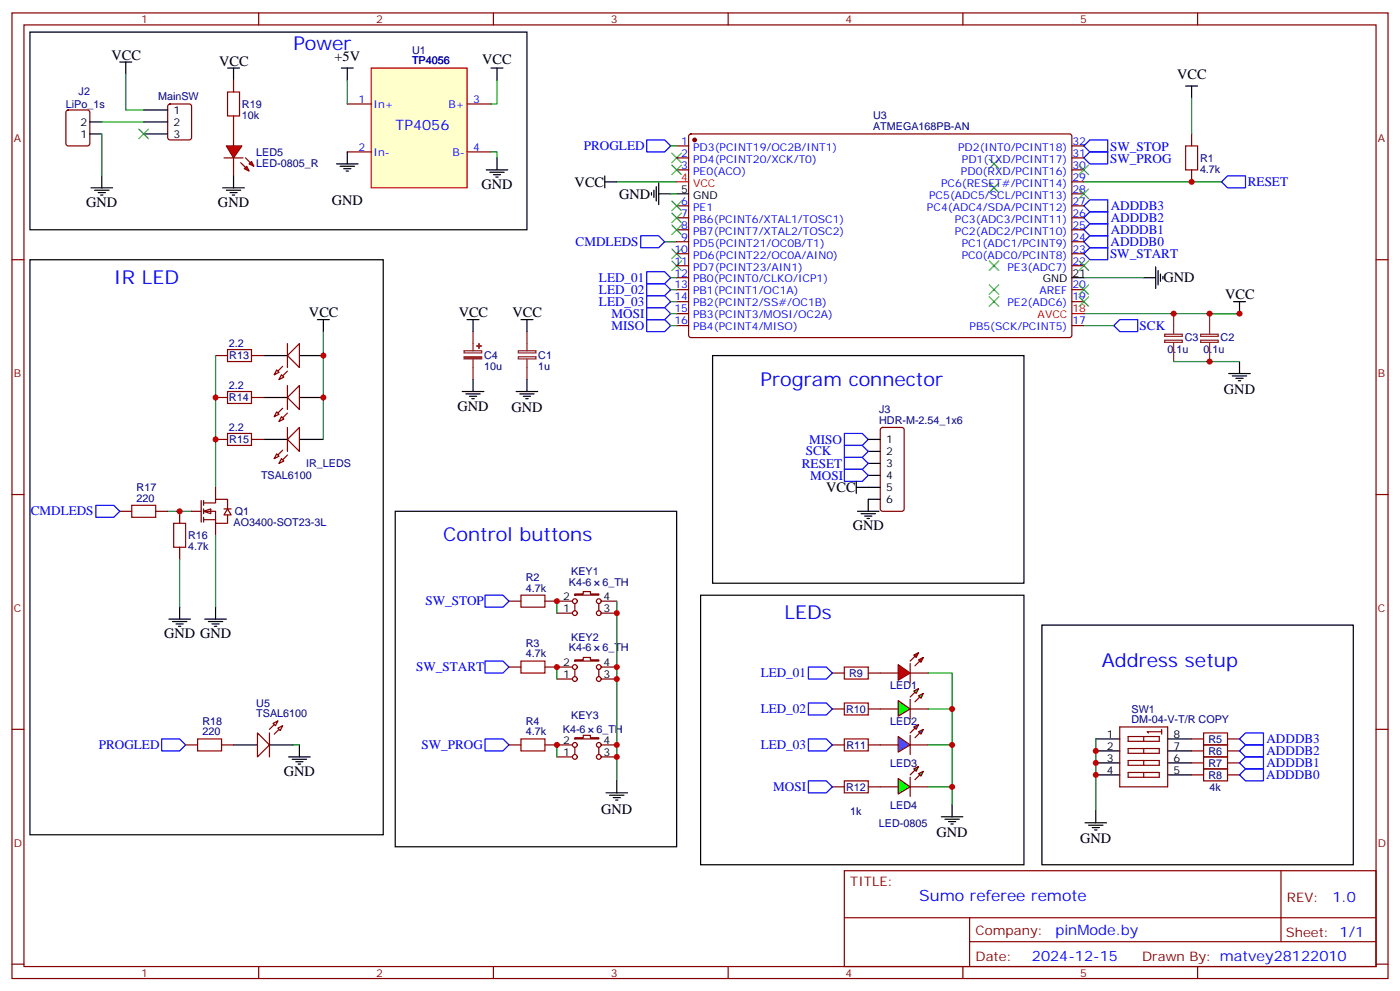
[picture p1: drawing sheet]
<svg xmlns="http://www.w3.org/2000/svg" width="412mm" height="292mm" viewBox="0 0 412 292" stroke-linecap="round" stroke-linejoin="round" font-family="sans-serif">
<g fill="none" stroke="#870000" stroke-width=".35">
<path d="M3.5 3.8h405.4v284.3h-405.4zM7.1 7.3h398.2v277.3h-398.2zM76.2 3.8v3.5M145.3 3.8v3.5M214.5 3.8v3.5M283.6 3.8v3.5M352.8 3.8v3.5M3.5 76.5h3.6M405.3 76.5h3.6M3.5 145.6h3.6M405.3 145.6h3.6M164 177h4.6"/>
<path d="M169.3 174.9h2.5v-.7h2.1v.7h2.5v.4h-7.1zM169.3 177.7v2.1M176.4 177.7v2.1M177.1 177h4.6M164 180.6h4.6M164 200h4.6M164 196.4h4.6M169.3 194.3h2.5v-.7h2.1v.7h2.5v.4h-7.1zM169.3 197.1v2.1M176.4 197.1v2.1M177.1 180.6h4.6M177.1 200h4.6"/>
<path d="M177.1 196.4h4.6M3.5 214.8h3.6M164 219.4h4.6M169.3 217.2h2.5v-.7h2.1v.7h2.5v.4h-7.1zM177.1 219.4h4.6M405.3 214.8h3.6M164 222.9h4.6M169.3 220.1v2.1M176.4 220.1v2.1M177.1 222.9h4.6M248.7 256.4h156.6v28.2h-156.6zM377.3 256.4v20.9"/>
<path d="M248.7 270.2h156.5M285.6 277.3h119.6M285.6 270.2v14.2M3.5 283.9h3.6M76.2 284.6v3.5M145.3 284.6v3.5M214.5 284.6v3.5M283.6 284.6v3.5M352.8 284.6v3.5M405.3 283.9h3.6"/>
<circle cx="169.3" cy="177" r=".71"/>
<circle cx="176.4" cy="177" r=".71"/>
<circle cx="169.3" cy="196.4" r=".71"/>
<circle cx="169.3" cy="180.6" r=".71"/>
<circle cx="169.3" cy="200" r=".71"/>
<circle cx="176.4" cy="200" r=".71"/>
<circle cx="176.4" cy="196.4" r=".71"/>
<circle cx="176.4" cy="180.6" r=".71"/>
<circle cx="169.3" cy="219.4" r=".71"/>
<circle cx="176.4" cy="219.4" r=".71"/>
<circle cx="169.3" cy="222.9" r=".71"/>
<circle cx="176.4" cy="222.9" r=".71"/>
</g>
<g fill="#f00" stroke="#870000" stroke-width=".35">
<path d="M264.6 195.7l3.5 2.5-3.5 2.1z"/>
<path d="M268.1 195.4v5.6z"/>
</g>
<g fill="#870000" stroke="#870000" stroke-width=".35">
<path d="M268.1 194.7l1.4-1.4z"/>
<path d="M270.9 194.7l-1.4 1.4z"/>
</g>
<g fill="#f00" stroke="#870000" stroke-width=".35">
<path d="M269.2 192.9l1.4-.7-.7 1.4z"/>
<path d="M270.6 194.3l1.4-.7-.7 1.4z"/>
</g>
<path d="M259.3 198.2h5.3M268.1 198.2h5.3M259.3 208.8h5.3M268.1 208.8h5.3" fill="none" stroke="#870000" stroke-width=".35"/>
<g fill="#0f0" stroke="#870000" stroke-width=".35">
<path d="M270.6 204.9l1.4-.7-.7 1.4z"/>
<path d="M269.2 203.5l1.4-.7-.7 1.4z"/>
</g>
<g fill="#870000" stroke="#870000" stroke-width=".35">
<path d="M270.9 205.2l-1.4 1.5z"/>
<path d="M268.1 205.2l1.4-1.4z"/>
</g>
<path d="M268.1 206v5.6z" fill="#f00" stroke="#870000" stroke-width=".35"/>
<path d="M264.6 206.3l3.5 2.5-3.5 2.1z" fill="#0f0" stroke="#870000" stroke-width=".35"/>
<path d="M264.6 216.9l3.5 2.5-3.5 2.1z" fill="#09f" stroke="#870000" stroke-width=".35"/>
<path d="M268.1 216.5v5.7z" fill="#f00" stroke="#870000" stroke-width=".35"/>
<g fill="#870000" stroke="#870000" stroke-width=".35">
<path d="M268.1 215.8l1.4-1.4z"/>
<path d="M269.5 217.2l1.4-1.4z"/>
</g>
<g fill="#09f" stroke="#870000" stroke-width=".35">
<path d="M269.2 214.1l1.4-.7-.7 1.4z"/>
<path d="M270.6 215.5l1.4-.7-.7 1.4z"/>
</g>
<path d="M84.7 113.5v7.1M88.2 113.5v7.1l-3.5-3.5zM83.3 120.2l-2.5 2.5M84.7 121.6l-2.5 2.5M259.3 219.4h5.3M268.1 219.4h5.3" fill="none" stroke="#870000" stroke-width=".35"/>
<path d="M77.6 117.1h7.1M88.2 117.1h7" fill="none" stroke="#000" stroke-width=".35"/>
<g fill="#f0f0f0" stroke="#870000" stroke-width=".35">
<path d="M82.9 122.7l.7 .7-1.4 .7z"/>
<path d="M81.5 121.3l.7 .7-1.4 .7z"/>
</g>
<path d="M155.2 97.6v5.7M343.1 98.4h5.2v.7h-5.2zM345.7 92.4v6M152.7 105.1h5.2v.6h-5.2zM152.7 103.3h5.2v.6h-5.2zM155.2 105.8v6M343.1 100.2h5.2v.6h-5.2zM345.7 100.8v5.7" fill="none" stroke="#8c2424" stroke-width=".35"/>
<g fill="none" stroke="#000" stroke-width=".35">
<path d="M349.2 25.3h3.6M351 25.3v3.6M178.2 53.6h3.5M178.2 51.8v3.5M191.9 56.7v.7M192.6 56v2.1M193.3 55v4.2M194 57.1h3.6M194 53.9v6.4M340.4 78.6v6.3M341.1 79.7v4.2M153.5 94.1h3.5"/>
<path d="M155.2 94.1v3.5M336.9 81.8h3.5M341.8 80.7v2.1M342.5 81.4v.7M363.4 88.8h3.5M365.1 88.8v3.6M152 115.3h6.4M153.1 116h4.2M154.2 116.7h2.1M154.9 117.4h.7M155.2 111.8v3.5M361.9 110h6.4"/>
<path d="M363 110.7h4.2M364.1 111.4h2.1M364.8 112.1h.7M365.1 106.5v3.5M322.8 217.6h7M344 217.6h7M178.5 233.5h6.4M179.6 234.2h4.2M180.6 234.9h2.1M181.3 235.6h.7M181.7 229.9v3.6M322.8 221.1h7"/>
<path d="M322.8 224.6h7M322.8 228.2h7M322.8 238.8v3.5M344 221.1h7M344 224.6h7M344 228.2h7M319.6 242.3h6.4M320.7 243h4.2M321.7 243.7h2.1M322.4 244.4h.7"/>
</g>
<g fill="none" stroke="#00f" stroke-width=".35">
<path d="M319.3 46.5l1.7-1.8h5.3v3.6h-5.3zM319.3 43l1.7-1.8h5.3v3.5h-5.3zM359.8 53.6l1.8-1.8h5.3v3.5h-5.3zM319.3 74.7l1.7-1.7h5.3v3.5h-5.3zM319.3 60.6l1.7-1.8h5.3v3.6h-5.3zM319.3 64.1l1.7-1.7h5.3v3.5h-5.3zM319.3 67.7l1.7-1.8h5.3v3.5h-5.3zM319.3 71.2l1.7-1.8h5.3v3.6h-5.3zM190.5 80h5.3l1.8 1.8-1.8 1.7h-5.3zM190.5 83.5h5.3l1.8 1.8-1.8 1.8h-5.3zM190.5 87.1h5.3l1.8 1.7-1.8 1.8h-5.3zM190.5 90.6h5.3l1.8 1.8-1.8 1.7h-5.3z"/>
<path d="M142.9 175.3h5.3l1.7 1.7-1.7 1.8h-5.3zM142.9 194.7h5.3l1.7 1.7-1.7 1.8h-5.3zM142.9 217.6h5.3l1.7 1.8-1.7 1.7h-5.3zM365.1 217.6l1.8-1.8h5.3v3.6h-5.3zM365.1 228.2l1.8-1.8h5.3v3.5h-5.3zM365.1 224.6l1.8-1.7h5.3v3.5h-5.3zM365.1 221.1l1.8-1.7h5.3v3.5h-5.3z"/>
</g>
<path d="M319.3 53.6h40.5M319.3 81.8h17.6M164 177v3.6M181.7 177v52.9M164 196.4v3.6M164 219.4v3.5M322.8 217.6v21.2" fill="none" stroke="#008700" stroke-width=".35"/>
<path d="M349.2 43h3.6v7h-3.6zM153.5 175.3h7v3.5h-7zM153.5 194.7h7v3.5h-7zM153.5 217.6h7v3.5h-7zM354.5 215.8h7.1v3.6h-7.1zM354.5 219.4h7.1v3.5h-7.1zM354.5 222.9h7.1v3.5h-7.1zM354.5 226.4h7.1v3.5h-7.1z" fill="none" stroke="#a10000" stroke-width=".35"/>
<g fill="none" stroke="#870000" stroke-width=".35">
<path d="M351 39.4v3.6M351 50v3.6M149.9 177h3.6M160.5 177h3.5M149.9 196.4h3.6M160.5 196.4h3.5M149.9 219.4h3.6M160.5 219.4h3.5M329.8 214.1h14.2v17.6h-14.2zM332.3 216.9h9.2v1.4h-9.2zM336.9 216.9v1.4M342.2 215.5h-4.2l.3 .3"/>
<path d="M342.2 214.8v1.4M351 217.6h3.5M361.6 217.6h3.5M259.3 231.7h5.3M268.1 231.7h5.3M332.3 220.4h9.2v1.4h-9.2zM332.3 223.9h9.2v1.5h-9.2zM332.3 227.5h9.2v1.4h-9.2zM336.9 220.4v1.4M336.9 223.9v1.5M336.9 227.5v1.4M351 221.1h3.5"/>
<path d="M351 224.6h3.5M351 228.2h3.5M361.6 221.1h3.5M361.6 224.6h3.5M361.6 228.2h3.5"/>
</g>
<g fill="#0f0" stroke="#870000" stroke-width=".35">
<path d="M270.6 227.8l1.4-.7-.7 1.4z"/>
<path d="M269.2 226.4l1.4-.7-.7 1.4z"/>
</g>
<g fill="#870000" stroke="#870000" stroke-width=".35">
<path d="M270.9 228.2l-1.4 1.4z"/>
<path d="M268.1 228.2l1.4-1.4z"/>
</g>
<path d="M268.1 228.9v5.6z" fill="#f00" stroke="#870000" stroke-width=".35"/>
<path d="M264.6 229.2l3.5 2.5-3.5 2.1z" fill="#0f0" stroke="#870000" stroke-width=".35"/>
<path d="M248.7 196.4h7.1v3.6h-7.1zM248.7 207h7.1v3.5h-7.1zM248.7 217.6h7.1v3.5h-7.1zM248.7 229.9h7.1v3.6h-7.1z" fill="none" stroke="#a10000" stroke-width=".35"/>
<path d="M83.3 132.6l-2.5 2.4M84.7 129.4l3.5-3.5v7zM84.7 125.9v7M84.7 134l-2.5 2.5M245.2 198.2h3.5M255.8 198.2h3.5M245.2 208.8h3.5M245.2 219.4h3.5M255.8 208.8h3.5M255.8 219.4h3.5M245.2 231.7h3.5M255.8 231.7h3.5" fill="none" stroke="#870000" stroke-width=".35"/>
<path d="M190.5 94.1h5.3l1.8 1.8-1.8 1.7h-5.3zM328.1 95.9l1.7-1.8h5.3v3.5h-5.3zM248.7 127.6h5.3l1.8 1.8-1.8 1.8h-5.3zM238.1 196.4h5.3l1.8 1.8-1.8 1.8h-5.3zM238.1 217.6h5.3l1.8 1.8-1.8 1.7h-5.3zM238.1 207h5.3l1.8 1.8-1.8 1.7h-5.3zM238.1 229.9h5.3l1.8 1.8-1.8 1.8h-5.3z" fill="none" stroke="#00f" stroke-width=".35"/>
<path d="M273.4 198.2h7.1v10.6h-7.1M280.5 208.8v10.6h-7.1M280.5 219.4v12.3h-7.1M280.5 231.7v5.3" fill="none" stroke="#008700" stroke-width=".35"/>
<path d="M77.6 129.4h7.1M88.2 129.4h7M280.5 237v3.5M277.3 240.5h6.3M278.3 241.2h4.3M279.4 241.9h2.1M280.1 242.6h.7" fill="none" stroke="#000" stroke-width=".35"/>
<g fill="#f0f0f0" stroke="#870000" stroke-width=".35">
<path d="M82.9 135l.7 .7-1.4 .8z"/>
<path d="M81.5 133.6l.7 .7-1.4 .7z"/>
</g>
<path d="M77.6 104.7h7.1M88.2 104.7h7" fill="none" stroke="#000" stroke-width=".35"/>
<path d="M83.3 107.9l-2.5 2.4M84.7 104.7l3.5-3.5v7zM84.7 101.2v7M84.7 109.3l-2.5 2.5" fill="none" stroke="#870000" stroke-width=".35"/>
<g fill="#f0f0f0" stroke="#870000" stroke-width=".35">
<path d="M82.9 110.3l.7 .8-1.4 .7z"/>
<path d="M81.5 108.9l.7 .7-1.4 .7z"/>
</g>
<path d="M68.8 219.4h7M79.4 219.4h7" fill="none" stroke="#000" stroke-width=".35"/>
<path d="M75.8 215.8l3.6 3.6-3.6 3.5zM79.4 215.8v7.1M81.8 212.3l-2.4 2.5M83.3 213.7l-2.5 2.5" fill="none" stroke="#870000" stroke-width=".35"/>
<g fill="#f0f0f0" stroke="#870000" stroke-width=".35">
<path d="M80.4 213l1.4-.7-.7 1.4z"/>
<path d="M81.8 214.4l1.5-.7-.8 1.4z"/>
</g>
<path d="M93.5 94.1h3.5M95.2 94.1v3.5M52.9 178.8v3.5M49.7 182.3h6.4M50.8 183h4.2M51.9 183.7h2.1M52.6 184.4h.7M88.2 219.4v3.5M85 222.9h6.4M86.1 223.6h4.2M87.1 224.3h2.2M87.8 225h.7" fill="none" stroke="#000" stroke-width=".35"/>
<path d="M67 102.9h7.1v3.6h-7.1zM67 115.3h7.1v3.5h-7.1zM67 127.6h7.1v3.6h-7.1zM38.8 148.8h7.1v3.5h-7.1zM51.2 154.1h3.5v7h-3.5zM58.2 217.6h7.1v3.5h-7.1z" fill="none" stroke="#a10000" stroke-width=".35"/>
<path d="M63.5 104.7h3.5M63.5 117.1h3.5M74.1 104.7h3.5M74.1 117.1h3.5M63.5 129.4h3.5M74.1 129.4h3.5M35.3 150.6h3.5M45.9 150.6h3.5M52.9 150.6v3.5M52.9 161.1v3.6M54.7 219.4h3.5M65.3 219.4h3.5" fill="none" stroke="#870000" stroke-width=".35"/>
<path d="M195.8 71.2h3.5M63.5 104.7v38.8M49.4 150.6h7M52.9 164.7v14.1M86.4 219.4h1.8" fill="none" stroke="#008700" stroke-width=".35"/>
<path d="M190.5 41.2h5.3l1.8 1.8-1.8 1.7h-5.3zM188.7 69.4h5.3l1.8 1.8-1.8 1.8h-5.3zM28.2 148.8h5.3l1.8 1.8-1.8 1.7h-5.3zM47.6 217.6h5.3l1.8 1.8-1.8 1.7h-5.3z" fill="none" stroke="#00f" stroke-width=".35"/>
<path d="M60 150.6l2.1-.7v1.4z" fill="#fff" stroke="#870000" stroke-width=".35"/>
<g fill="none" stroke="#870000" stroke-width=".35">
<path d="M19.6 32.6l.5-.2h5.7l.6 .4 .1 9.5-.5 .6-5.9 .1-.6-.5-.1-9.4zM49.6 30.8l.5-.2h5.6l.7 .5v9.4l-.4 .6-5.9 .1-.7-.5v-9.4zM68.8 23.6v3.5M68.8 34.1v3.6M203.1 39.6l.5-.2 111.7 .1 .4 .6v58.9l-.7 .4-111.7-.1-.5-.6v-58.6zM199.3 43h3.5M199.3 46.5h3.5M199.3 50h3.5M315.7 43h3.6M315.7 46.5h3.6M315.7 50h3.6M315.7 57.1h3.6"/>
<path d="M315.7 53.6h3.6M199.3 60.6h3.5M199.3 64.1h3.5M199.3 67.7h3.5M199.3 71.2h3.5M199.3 74.7h3.5M199.3 78.2h3.5M315.7 60.6h3.6M315.7 64.1h3.6M315.7 67.7h3.6M315.7 71.2h3.6M315.7 74.7h3.6"/>
<path d="M315.7 78.2h3.6M199.3 81.8h3.5M199.3 85.3h3.5M199.3 88.8h3.5M199.3 92.4h3.5M199.3 95.9h3.5M315.7 85.3h3.6M315.7 88.8h3.6M315.7 95.9h3.6M56.4 150.6h2.9M59.3 147.4v6.3M60 148.1h3.5v-1.1h3.5v2.9"/>
<path d="M60 150.6h3.5v3.5h3.5v-2.5M60 153h3.5M60 147.4v1.4M60 149.9v1.4M60 152.3v1.4M63.5 143.5v3.5M63.5 154.1v3.5M66 149.9h2.1M67 149.9l1.1 1.7h-2.1z"/>
</g>
<g fill="none" stroke="#000" stroke-width=".35">
<path d="M35.3 18.3h3.5M37 18.3v3.5M26.5 39.4h3.5M26.5 35.9h3.5M42.3 39.4h7.1M42.3 32.4h7.1M42.3 35.9h7.1M67 20h3.6M68.8 20v3.6M26.8 55.3h6.4M27.9 56h4.2M28.9 56.7h2.1"/>
<path d="M29.6 57.4h.7M30 51.8v3.5M199.3 57.1h3.5M315.7 81.8h3.6M63.5 178.8v3.5M60.3 182.3h6.4M61.4 183h4.2M62.4 183.7h2.2M63.1 184.4h.8"/>
</g>
<g fill="none" stroke="#008700" stroke-width=".35">
<path d="M30 39.4v12.4M30 35.9h12.3M37 21.8v10.6h5.3M351 28.9v10.5M181.7 53.6h17.6M197.6 43h1.7M197.6 57.1h1.7M95.2 97.6v31.8M197.6 92.4h1.7M197.6 95.9h1.7M197.6 81.8h1.7M197.6 85.3h1.7"/>
<path d="M197.6 88.8h1.7M319.3 92.4h45.8M319.3 95.9h8.8M345.7 106.5h19.4M63.5 157.6v21.2"/>
</g>
<g fill="none" stroke="#3c3" stroke-width=".35">
<path d="M40.9 38l2.8 2.9M43.7 38l-2.8 2.9M197.9 45.1l2.8 2.8M197.9 48.6l2.8 2.8M197.9 59.2l2.8 2.8M200.7 45.1l-2.8 2.8M200.7 48.6l-2.8 2.8M200.7 59.2l-2.8 2.8M291.4 46.8l2.8 2.9M291.4 53.9l2.8 2.8M294.2 46.8l-2.8 2.9M294.2 53.9l-2.8 2.8"/>
<path d="M317.9 48.6l2.8 2.8M317.9 55.7l2.8 2.8M320.7 48.6l-2.8 2.8M320.7 55.7l-2.8 2.8M197.9 73.3l2.8 2.8M197.9 76.8l2.8 2.9M197.9 62.7l2.8 2.8M197.9 66.3l2.8 2.8M200.7 73.3l-2.8 2.8M200.7 76.8l-2.8 2.9M200.7 62.7l-2.8 2.8M200.7 66.3l-2.8 2.8"/>
<path d="M291.4 76.8l2.8 2.9M294.2 76.8l-2.8 2.9M317.9 76.8l2.8 2.9M320.7 76.8l-2.8 2.9M291.4 87.4l2.8 2.8M291.4 83.9l2.8 2.8M294.2 87.4l-2.8 2.8M294.2 83.9l-2.8 2.8M317.9 83.9l2.8 2.8M317.9 87.4l2.8 2.8M320.7 83.9l-2.8 2.8M320.7 87.4l-2.8 2.8"/>
</g>
<path d="M353.7 98.4h5.1v.7h-5.1zM356.3 92.4v6M353.7 100.2h5.1v.6h-5.1zM356.3 100.8v5.7" fill="none" stroke="#8c2424" stroke-width=".35"/>
<circle cx="204.6" cy="41.2" r=".53" fill="#870000" stroke="#870000" stroke-width=".35"/>
<path d="M199.3 53.6h3.5M315.7 92.4h3.6" fill="none" stroke="#f00" stroke-width=".35"/>
<path d="M67 27.1h3.6v7h-3.6z" fill="none" stroke="#a10000" stroke-width=".35"/>
<g fill="#f00" stroke="#870000" stroke-width=".35">
<path d="M66.7 43h4.6l-2.5 3.5z"/>
<path d="M66 46.5h5.6z"/>
</g>
<g fill="#870000" stroke="#870000" stroke-width=".35">
<path d="M72.3 46.5l1.4 1.4z"/>
<path d="M70.9 47.9l1.4 1.4z"/>
</g>
<g fill="#f00" stroke="#870000" stroke-width=".35">
<path d="M73.4 48.3l.7-.7 .7 1.4z"/>
<path d="M72 49.7l.7-.7 .7 1.4z"/>
</g>
<path d="M68.8 37.7v5.3M68.8 46.5v5.3M259.5 126.1l.5-.2h5.6l.7 .4v23.6l-.4 .6-5.9 .1-.7-.5v-23.5z" fill="none" stroke="#870000" stroke-width=".35"/>
<g fill="none" stroke="#000" stroke-width=".35">
<path d="M65.6 55.3h6.4M66.7 56h4.2M67.7 56.7h2.1M68.4 57.4h.7M68.8 51.8v3.5M255.8 129.4h3.5M255.8 132.9h3.5M255.8 136.5h3.5M255.8 140h3.5M252.2 143.5h7.1M252.2 141.7v3.6M252.6 150.6h6.3"/>
<path d="M253.6 151.3h4.3M254.7 152h2.1M255.4 152.7h.7M259.3 147h-3.5v3.6"/>
</g>
<path d="M248.7 131.2h5.3l1.8 1.7-1.8 1.8h-5.3zM248.7 134.7h5.3l1.8 1.8-1.8 1.7h-5.3zM248.7 138.2h5.3l1.8 1.8-1.8 1.7h-5.3z" fill="none" stroke="#00f" stroke-width=".35"/>
<path d="M109.4 20h28.2v35.3h-28.2z" fill="#ffc" stroke="#f00" stroke-width=".35"/>
<path d="M102.3 30.6h7.1M137.6 30.6h7M102.3 44.7h7.1M137.6 44.7h7" fill="none" stroke="#870000" stroke-width=".35"/>
<g fill="none" stroke="#000" stroke-width=".35">
<path d="M8.8 9.5h146.4v58.2h-146.4zM100.5 20h3.6M102.3 20v3.6M144.6 20h3.6M146.4 20v3.6M99.1 48.3h6.4M100.2 49h4.2M101.2 49.7h2.2M102 50.4h.7M102.3 44.7v3.6M143.2 50h6.4M144.3 50.7h4.2"/>
<path d="M145.3 51.4h2.2M146 52.1h.8M146.4 46.5v3.5M8.8 76.5h104.1v169.3h-104.1zM137.6 94.1h3.5M139.3 94.1v3.5M136.2 115.3h6.3M137.2 116h4.3M138.3 116.7h2.1M139 117.4h.7M139.3 111.8v3.5M209.9 104.7h91.7v67h-91.7z"/>
<path d="M116.4 150.6h82.9v98.7h-82.9zM206.4 175.3h95.2v79.3h-95.2zM306.9 184.1h91.7v70.5h-91.7z"/>
</g>
<path d="M102.3 23.6v7M146.4 23.6v7h-1.8M144.6 44.7h1.8v1.8" fill="none" stroke="#008700" stroke-width=".35"/>
<path d="M139.3 97.6v5.7M136.7 103.3h5.2v.6h-5.2zM139.3 105.8v6" fill="none" stroke="#8c2424" stroke-width=".35"/>
<g fill="#8c2424" stroke="#8c2424" stroke-width=".35">
<path d="M136.7 105.1h5.2v.6h-5.2z"/>
<path d="M140.4 101.9h1.4z"/>
<path d="M141.1 101.2v1.4z"/>
</g>
<g fill="#c00">
<circle cx="181.7" cy="180.6" r=".88"/>
<circle cx="181.7" cy="200" r=".88"/>
<circle cx="181.7" cy="196.4" r=".88"/>
<circle cx="181.7" cy="222.9" r=".88"/>
<circle cx="181.7" cy="219.4" r=".88"/>
<circle cx="164" cy="177" r=".88"/>
<circle cx="164" cy="196.4" r=".88"/>
<circle cx="164" cy="219.4" r=".88"/>
<circle cx="322.8" cy="221.1" r=".88"/>
<circle cx="322.8" cy="224.6" r=".88"/>
<circle cx="322.8" cy="228.2" r=".88"/>
<circle cx="280.5" cy="208.8" r=".88"/>
<circle cx="280.5" cy="219.4" r=".88"/>
<circle cx="280.5" cy="231.7" r=".88"/>
<circle cx="63.5" cy="117.1" r=".88"/>
<circle cx="63.5" cy="129.4" r=".88"/>
<circle cx="52.9" cy="150.6" r=".88"/>
<circle cx="95.3" cy="104.7" r=".88"/>
<circle cx="95.3" cy="117.1" r=".88"/>
<circle cx="365.1" cy="92.4" r=".88"/>
<circle cx="356.3" cy="92.4" r=".88"/>
<circle cx="356.3" cy="106.5" r=".88"/>
<circle cx="345.7" cy="92.4" r=".88"/>
<circle cx="351" cy="53.6" r=".88"/>
</g>
<g font-size="5.6" fill="#00f">
<text x="86.4" y="14.7">Power</text>
<text x="33.5" y="83.5">IR LED</text>
<text x="224" y="113.5">Program connector</text>
<text x="130.5" y="159.4">Control buttons</text>
<text x="231.1" y="182.3">LEDs</text>
<text x="324.6" y="196.4">Address setup</text>
</g>
<text font-size="4.6" fill="#00f" x="270.8" y="265.4">Sumo referee remote</text>
<g font-size="4.2">
<text x="32.8" y="17.6">VCC</text>
<text x="98.5" y="17.9">+5V</text>
<text x="64.6" y="19.3">VCC</text>
<text x="142.1" y="18.9">VCC</text>
<text x="346.7" y="23.2">VCC</text>
<text x="141.8" y="55.7">GND</text>
<text x="169.3" y="55">VCC</text>
<text x="182.4" y="58.5">GND</text>
<text x="25.4" y="61">GND</text>
<text x="64.2" y="61">GND</text>
<text x="97.7" y="60.2">GND</text>
<text x="342.7" y="83.2">GND</text>
<text x="360.9" y="88.1">VCC</text>
<text x="91" y="93.4">VCC</text>
<text x="135.1" y="93.4">VCC</text>
<text x="151" y="93.4">VCC</text>
<text x="360.5" y="116.1">GND</text>
<text x="134.8" y="120.9">GND</text>
<text x="150.6" y="121.5">GND</text>
<text x="243.4" y="144.9">VCC</text>
<text x="251.2" y="156.2">GND</text>
<text x="48.3" y="188">GND GND</text>
<text x="83.6" y="228.5">GND</text>
<text x="177.1" y="239.6">GND</text>
<text x="275.9" y="246.6">GND</text>
<text x="318.2" y="248.4">GND</text>
</g>
<g font-size="4.2" fill="#00f">
<text x="116.5" y="38.4">TP4056</text>
<text x="392.5" y="265.7">1.0</text>
<text x="310.9" y="275.2">pinMode.by</text>
<text x="304" y="283">2024-12-15</text>
</g>
<g font-size="3.9" fill="#00f">
<text x="172" y="44.2">PROGLED</text>
<text x="327" y="47.9">SW_PROG</text>
<text x="327" y="44.3">SW_STOP</text>
<text x="367.6" y="54.8">RESET</text>
<text x="327.2" y="61.8">ADDDB3</text>
<text x="327.2" y="65.3">ADDDB2</text>
<text x="327.2" y="68.9">ADDDB1</text>
<text x="169.6" y="72.4">CMDLEDS</text>
<text x="327" y="76.1">SW_START</text>
<text x="327.1" y="72.4">ADDDB0</text>
<text x="176.4" y="83">LED_01</text>
<text x="176.4" y="86.6">LED_02</text>
<text x="176.4" y="90.1">LED_03</text>
<text x="180.1" y="93.6">MOSI</text>
<text x="180.1" y="97.2">MISO</text>
<text x="335.7" y="97.2">SCK</text>
<text x="238.3" y="130.7">MISO</text>
<text x="236.2" y="137.7">RESET</text>
<text x="237.3" y="134.1">SCK</text>
<text x="238.6" y="141.4">MOSI</text>
<text x="9" y="151.8">CMDLEDS</text>
<text x="125.3" y="178.2">SW_STOP</text>
<text x="122.6" y="197.7">SW_START</text>
<text x="224.1" y="199.5">LED_01</text>
<text x="224.1" y="210">LED_02</text>
<text x="29.1" y="220.6">PROGLED</text>
<text x="124.2" y="220.6">SW_PROG</text>
<text x="224.1" y="220.6">LED_03</text>
<text x="373.1" y="218.8">ADDDB3</text>
<text x="373.1" y="225.8">ADDDB1</text>
<text x="373.1" y="222.3">ADDDB2</text>
<text x="227.8" y="233">MOSI</text>
<text x="373" y="229.4">ADDDB0</text>
</g>
<g font-size="3.9" fill="#800">
<text x="250.5" y="261">TITLE:</text>
<text x="379.1" y="265.7">REV:</text>
<text x="287.4" y="275.2">Company:</text>
<text x="378.7" y="275.8">Sheet: 1/1</text>
<text x="287.4" y="282.9">Date:</text>
<text x="336.4" y="282.9">Drawn By: matvey28122010</text>
</g>
<g font-size="3.2" fill="#800">
<text x="41.6" y="6.8">1</text>
<text x="110.8" y="6.8">2</text>
<text x="179.9" y="6.8">3</text>
<text x="249.1" y="6.8">4</text>
<text x="318.2" y="6.8">5</text>
<text x="4.1" y="41.9">A</text>
<text x="405.9" y="41.9">A</text>
<text x="4.1" y="111.1">B</text>
<text x="405.9" y="111.1">B</text>
<text x="4.1" y="180.2">C</text>
<text x="405.9" y="180.2">C</text>
<text x="4.1" y="249.3">D</text>
<text x="405.9" y="249.3">D</text>
<text x="41.6" y="287.6">1</text>
<text x="110.8" y="287.6">2</text>
<text x="179.9" y="287.6">3</text>
<text x="249.1" y="287.6">4</text>
<text x="318.2" y="287.6">5</text>
</g>
<g font-size="3.2" fill="#000080">
<text x="121.4" y="15.8">U1</text>
<text x="121.4" y="19">TP4056</text>
<text x="23.2" y="28.1">J2</text>
<text x="46.6" y="29.6">MainSW</text>
<text x="19.4" y="31.8">LiPo_1s</text>
<text x="71.3" y="35">10k</text>
<text x="71.3" y="31.8">R19</text>
<text x="257.2" y="34.9">U3</text>
<text x="257.2" y="38.1">ATMEGA168PB-AN</text>
<text x="75.5" y="45.9">LED5</text>
<text x="353.5" y="47.7">R1</text>
<text x="75.5" y="49.1">LED-0805_R</text>
<text x="353.5" y="50.8">4.7k</text>
<text x="349" y="100.6">C3</text>
<text x="359.6" y="100.6">C2</text>
<text x="67.4" y="102.3">2.2</text>
<text x="67.5" y="105.8">R13</text>
<text x="142.6" y="105.9">C4</text>
<text x="158.6" y="105.9">C1</text>
<text x="344" y="104">0.1u</text>
<text x="354.5" y="104">0.1u</text>
<text x="142.6" y="109.1">10u</text>
<text x="158.6" y="109">1u</text>
<text x="67.4" y="114.7">2.2</text>
<text x="67.4" y="118.2">R14</text>
<text x="259" y="121.6">J3</text>
<text x="259" y="124.8">HDR-M-2.54_1x6</text>
<text x="67.4" y="127">2.2</text>
<text x="67.5" y="130.5">R15</text>
<text x="90.2" y="137.5">IR_LEDS</text>
<text x="76.9" y="141.1">TSAL6100</text>
<text x="40.2" y="147.7">220</text>
<text x="40.2" y="144.5">R17</text>
<text x="68.8" y="154.9">AO3400-SOT23-3L</text>
<text x="69.2" y="151.7">Q1</text>
<text x="55.4" y="162">4.7k</text>
<text x="55.4" y="158.8">R16</text>
<text x="154.9" y="171">R2</text>
<text x="167.6" y="172.4">K4-6</text>
<text x="168.3" y="169.3">KEY1</text>
<text x="177.5" y="172.4">6_TH</text>
<text x="154.9" y="174.2">4.7k</text>
<text x="154.9" y="190.4">R3</text>
<text x="167.6" y="191.8">K4-6</text>
<text x="168.3" y="188.7">KEY2</text>
<text x="177.5" y="191.8">6_TH</text>
<text x="154.9" y="193.6">4.7k</text>
<text x="250.1" y="199.3">R9</text>
<text x="262.2" y="202.9">LED1</text>
<text x="75.5" y="208.3">U5</text>
<text x="249.2" y="209.9">R10</text>
<text x="333.3" y="209.9">SW1</text>
<text x="59.6" y="213.4">R18</text>
<text x="75.5" y="211.2">TSAL6100</text>
<text x="154.9" y="213.4">R4</text>
<text x="165.8" y="215.8">K4-6</text>
<text x="168.3" y="211.6">KEY3</text>
<text x="175.7" y="215.8">6_TH</text>
<text x="262.2" y="213.4">LED2</text>
<text x="333.3" y="212.9">DM-04-V-T/R COPY</text>
<text x="59.6" y="216.5">220</text>
<text x="154.9" y="216.5">4.7k</text>
<text x="249.3" y="220.5">R11</text>
<text x="356" y="218.7">R5</text>
<text x="262.2" y="225.8">LED3</text>
<text x="356" y="222.2">R6</text>
<text x="356" y="225.8">R7</text>
<text x="249.2" y="232.9">R12</text>
<text x="356" y="229.3">R8</text>
<text x="356.3" y="232.8">4k</text>
<text x="250.4" y="239.9">1k</text>
<text x="262.2" y="238.1">LED4</text>
<text x="258.9" y="243.4">LED-0805</text>
</g>
<g font-size="3.2">
<text x="51.2" y="33.4">1</text>
<text x="23.7" y="40.5">1</text>
<text x="23.7" y="37">2</text>
<text x="51.2" y="40.5">3</text>
<text x="51.2" y="37">2</text>
<text x="200.7" y="56.7">5</text>
<text x="204.2" y="58.5">GND</text>
<text x="307.1" y="83.2">GND</text>
<text x="315.9" y="81.4">21</text>
<text x="261.1" y="130.5">1</text>
<text x="261.1" y="134">2</text>
<text x="261.1" y="137.5">3</text>
<text x="261.1" y="141">4</text>
<text x="261.1" y="144.6">5</text>
<text x="261.1" y="148.1">6</text>
<text x="165.9" y="176.7">2</text>
<text x="177.8" y="176.7">4</text>
<text x="165.9" y="180.2">1</text>
<text x="177.8" y="180.2">3</text>
<text x="165.9" y="196.1">2</text>
<text x="177.8" y="196.1">4</text>
<text x="165.9" y="199.6">1</text>
<text x="177.8" y="199.6">3</text>
<text x="165.9" y="219">2</text>
<text x="177.8" y="219">4</text>
<text x="326.1" y="217.2">1</text>
<text x="326.1" y="220.8">2</text>
<text x="345.7" y="217.2">8</text>
<text x="345.7" y="220.8">7</text>
<text x="165.9" y="222.5">1</text>
<text x="177.8" y="222.5">3</text>
<text x="326.1" y="224.3">3</text>
<text x="326.1" y="227.8">4</text>
<text x="345.7" y="224.3">6</text>
<text x="345.7" y="227.8">5</text>
</g>
<g font-size="3.2" fill="#00f">
<text x="105.6" y="30.3">1</text>
<text x="110.1" y="31.7">In+</text>
<text x="132.1" y="31.7">B+</text>
<text x="139.3" y="30.3">3</text>
<text x="105.6" y="44.4">2</text>
<text x="110.1" y="45.8">In-</text>
<text x="133.3" y="45.8">B-</text>
<text x="139.3" y="44.4">4</text>
<text x="200.7" y="42.6">1</text>
<text x="200.7" y="46.1">2</text>
<text x="204.2" y="44.4">PD3(PCINT19/OC2B/INT1)</text>
<text x="204.2" y="47.9">PD4(PCINT20/XCK/T0)</text>
<text x="282.2" y="44.4">PD2(INT0/PCINT18)</text>
<text x="283.3" y="47.9">PD1(TXD/PCINT17)</text>
<text x="315.9" y="46.1">31</text>
<text x="315.9" y="42.6">32</text>
<text x="200.7" y="49.7">3</text>
<text x="204.2" y="51.4">PE0(ACO)</text>
<text x="283.1" y="51.4">PD0(RXD/PCINT16)</text>
<text x="315.9" y="53.2">29</text>
<text x="315.9" y="49.7">30</text>
<text x="273.7" y="58.5">PC5(ADC5/SCL/PCINT13)</text>
<text x="277.2" y="55">PC6(RESET#/PCINT14)</text>
<text x="315.9" y="56.7">28</text>
<text x="200.7" y="60.3">6</text>
<text x="200.7" y="63.8">7</text>
<text x="204.2" y="62">PE1</text>
<text x="204.2" y="65.5">PB6(PCINT6/XTAL1/TOSC1)</text>
<text x="273.1" y="62">PC4(ADC4/SDA/PCINT12)</text>
<text x="281.3" y="65.5">PC3(ADC3/PCINT11)</text>
<text x="315.9" y="63.8">26</text>
<text x="315.9" y="60.3">27</text>
<text x="200.7" y="67.3">8</text>
<text x="200.7" y="70.8">9</text>
<text x="204.2" y="69.1">PB7(PCINT7/XTAL2/TOSC2)</text>
<text x="281.3" y="69.1">PC2(ADC2/PCINT10)</text>
<text x="315.9" y="70.8">24</text>
<text x="315.9" y="67.3">25</text>
<text x="198.6" y="74.4">10</text>
<text x="198.6" y="77.9">11</text>
<text x="204.2" y="72.6">PD5(PCINT21/OC0B/T1)</text>
<text x="204.2" y="76.1">PD6(PCINT22/OC0A/AIN0)</text>
<text x="283.3" y="76.1">PC0(ADC0/PCINT8)</text>
<text x="283.3" y="72.6">PC1(ADC1/PCINT9)</text>
<text x="315.9" y="77.9">22</text>
<text x="315.9" y="74.4">23</text>
<text x="198.6" y="81.4">12</text>
<text x="204.2" y="79.7">PD7(PCINT23/AIN1)</text>
<text x="204.2" y="83.2">PB0(PCINT0/CLKO/ICP1)</text>
<text x="296.8" y="79.7">PE3(ADC7)</text>
<text x="198.6" y="84.9">13</text>
<text x="198.6" y="88.5">14</text>
<text x="204.2" y="86.7">PB1(PCINT1/OC1A)</text>
<text x="306.2" y="86.7">AREF</text>
<text x="315.9" y="88.5">19</text>
<text x="315.9" y="84.9">20</text>
<text x="198.6" y="92">15</text>
<text x="198.6" y="95.5">16</text>
<text x="204.2" y="90.2">PB2(PCINT2/SS#/OC1B)</text>
<text x="204.2" y="93.8">PB3(PCINT3/MOSI/OC2A)</text>
<text x="296.8" y="90.2">PE2(ADC6)</text>
<text x="315.9" y="95.5">17</text>
<text x="204.2" y="97.3">PB4(PCINT4/MISO)</text>
<text x="285.6" y="97.3">PB5(SCK/PCINT5)</text>
</g>
<g font-size="3.2" fill="#f00">
<text x="200.7" y="53.2">4</text>
<text x="204.2" y="55">VCC</text>
<text x="305.7" y="93.8">AVCC</text>
<text x="315.9" y="92">18</text>
</g>
</svg>
